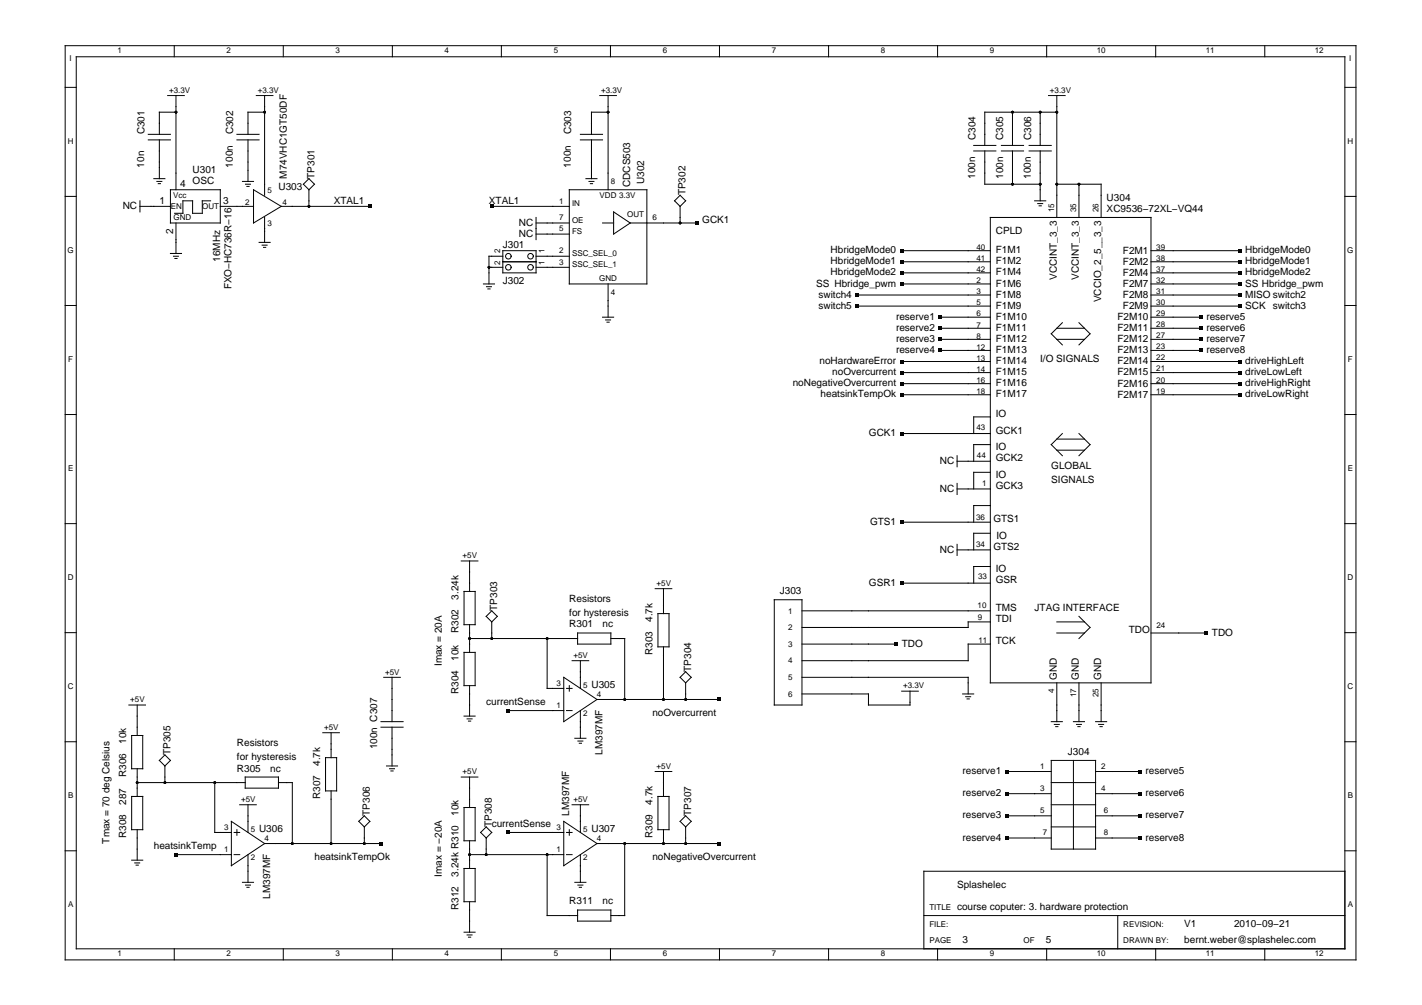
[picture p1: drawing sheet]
<svg xmlns="http://www.w3.org/2000/svg" width="297mm" height="210mm" viewBox="0 0 297 210" stroke-linecap="round" stroke-linejoin="round" font-family="sans-serif">
<g fill="none" stroke="#000" stroke-width=".21">
<path d="M13.6 9.5h269.6v191h-269.6zM13.6 18.2h2.3M15.9 11.9h265v186.3h-265zM35 20h3.5M36.4 9.5v2.4M36.8 20v19.6M53.5 20h3.5M55.3 20v20.8M59.2 9.5v2.4M82 9.5v2.4M104.7 9.5v2.4M125.3 20h3.5"/>
<path d="M127 20v19.6M127.5 9.5v2.4M150.3 9.5v2.4M173.1 9.5v2.4M195.9 9.5v2.4M218.6 9.5v2.4M219 20h3.5M220.8 20v25.4M241.4 9.5v2.4M264.2 9.5v2.4M280.9 18.2h2.3M31 29.2h4.6"/>
<path d="M31 28.1h4.6M32.1 37.3h2.3M32.8 37.9h1M33.1 38.4h.4M33.3 29.2v8.1M35.6 39.6h10.4v7h-10.4zM36.8 23.4h-3.5v4.7M49.5 29.2h4.6M49.5 28.1h4.6M50.6 37.9h2.4M51.3 38.5h1M51.6 38.9h.4"/>
<path d="M51.8 29.2v8.7M53 39.6l5.7 3.5-5.7 3.5zM55.3 23.4h-3.5v4.7M63.4 38.5l1.1-1.2 1.2 1.2-1.2 1.1zM64.5 39.6v3.5M118.9 39.6h16.2v19.7h-16.2zM121.2 29.2h4.7M121.2 28.1h4.7M122.4 37.3h2.3M123 37.9h1.1M123.3 38.4h.5M123.5 29.2v8.1"/>
<path d="M127 23.4h-3.5v4.7M203.4 31.5h4.6M203.4 30.4h4.6M205.7 31.5v7h11.6M209.2 31.5h4.6M209.2 30.4h4.6M211.5 23.4v7M211.5 31.5v7M215 31.5h4.6M215 30.4h4.6M217.3 23.4v7M217.3 31.5v10.4"/>
<path d="M220.8 23.4h-15.1v7M220.8 38.5h9.2v6.9M225.4 38.5v6.9M13.6 41h2.3M29.2 43.1h6.4M29.2 41.9v2.4M35.6 52.9h2.3M36.2 53.5h1.1M36.5 54h.5M36.8 46.6v6.3M44 41.9h-1.7v2.6h-2.1v-2.6h-2v2.6h-1.7M46 43.1h7"/>
<path d="M54.1 50.6h2.3M54.8 51.2h1M55 51.7h.5M55.3 45.4v5.2M58.7 43.1h18.6M101 59.3h2.3M101.6 59.9h1.1M102.1 55.8h2.9M102.7 43.1h16.2M105 53.5h-2.9v5.8M105 52.4h7v4.6h-7zM105 54.7h7"/>
<path d="M112 46.6h6.9M112 53.5h6.9M112 55.8h6.9M112 48.9h6.9M112 45.4v4.6M125.9 46.6h2.3M127 59.3v6.9M128.2 44.3l3.4 2.3-3.4 2.3zM131.6 46.6h13.9M140.9 41.9l1.2-1.1 1.1 1.1-1.1 1.2zM142.1 43.1v3.5M188.4 59.3h18.5"/>
<path d="M188.4 52.4h18.5M188.4 54.7h18.5M188.4 57h18.5M206.9 45.4h33.5v97.2h-33.5zM216.1 41.9h2.3M216.8 42.5h1M217.1 43h.4M240.4 59.3h18.5M240.4 52.4h18.5M240.4 54.7h18.5M240.4 57h18.5M280.9 41h2.3"/>
<path d="M13.6 63.8h2.3M101.9 60.3h.5M125.9 66.2h2.3M126.5 66.8h1M126.8 67.3h.5M179.1 61.6h27.8M179.1 63.9h27.8M188.4 75.5h18.5M188.4 77.8h18.5M196.5 66.2h10.4M196.5 68.6h10.4M196.5 70.9h10.4"/>
<path d="M196.5 73.2h10.4M220.8 68.6h5.7M220.8 70.9h5.7M221.9 67.4l-2.3 2.3 2.3 2.3M225.4 67.4l2.3 2.3-2.3 2.3M240.4 75.5h18.5M240.4 66.2h10.4M240.4 68.6h10.4M240.4 70.9h10.4M240.4 61.6h18.5M240.4 63.9h18.5M240.4 73.2h10.4"/>
<path d="M240.4 77.8h18.5M280.9 63.8h2.3M13.6 86.6h2.3M188.4 90.5h18.5M188.4 80.1h18.5M188.4 82.4h18.5M199.9 96.3h7M199.9 95.2v2.3M206.9 87.1h-3.5v3.4M206.9 92.9h-3.5v3.4M206.9 98.6h-3.5v3.5M220.8 91.7h5.7"/>
<path d="M220.8 94h5.7M221.9 90.5l-2.3 2.4 2.3 2.3M225.4 90.5l2.3 2.4-2.3 2.3M240.4 80.1h18.5M240.4 82.4h18.5M280.9 86.6h2.3M13.6 109.4h2.3M96.4 117.2h3.4M98.1 117.2v6.3M188.4 109.1h18.5M199.9 102.1h7M199.9 114.8h7"/>
<path d="M199.9 101v2.3M199.9 113.7v2.3M206.9 105.6h-3.5v3.5M206.9 111.4h-3.5v3.4M206.9 118.3h-3.5v3.5M280.9 109.4h2.3M13.6 132.1h2.3M96.9 136.3h2.3v6.9h-2.3zM96.9 123.5h2.3v7h-2.3zM98.1 130.5v5.8M98.1 133.4h22.6M102.7 129.9v3.5"/>
<path d="M102.7 127.6l1.2 1.1-1.2 1.2-1.1-1.2zM114.3 133.4v10.4h3.5M119.5 138h3.5M120.7 132.2h6.9v2.3h-6.9zM121.2 138v5.8M127.6 133.4h2.9v12.7M136.9 122.9h3.4M137.4 128.2h2.3v6.9h-2.3zM138.6 122.9v5.3M138.6 135.1v11M161.7 125.3h5.8v22h-5.8zM167.5 134.5h19.7"/>
<path d="M167.5 127.6h39.4M188.4 121.8h18.5M206.9 134.5h-4.7v3.5h-34.7M206.9 129.9h-4.7v1.1h-34.7M220.8 132.2h5.7M220.8 129.9h5.7M225.4 128.7l2.3 2.3-2.3 2.4M240.4 132.2h11.6M280.9 132.1h2.3M13.6 154.9h2.3M26.9 147.3h3.5M27.5 153.6h2.3v7h-2.3z"/>
<path d="M28.7 147.3v6.3M34.4 160v3.5M34.4 157.7l1.2 1.1-1.2 1.2-1.1-1.2zM67.4 153h3.5M68 158.2h2.3v7h-2.3zM69.2 153v5.2M79.6 150.7h4.6M79.6 151.9h4.6M80.2 141.5h3.4M80.7 160h2.3M81.9 141.5v9.2M81.9 151.9v8.1"/>
<path d="M96.9 149.6h2.3M97.6 150.1h1M97.9 150.6h.4M98.1 143.2v6.4M106.2 148.4h11.6M117.8 141.5l6.9 4.6-6.9 4.6zM118.3 143.8h1.2M118.3 148.4h1.2M118.9 143.2v1.2M120.1 154.2h2.3M120.7 154.8h1.1M121 155.2h.5"/>
<path d="M121.2 148.4v5.8M124.7 146.1h25.5M143.2 142.6v3.5M143.2 140.3l1.2 1.2-1.2 1.1-1.1-1.1zM167.5 141.5h34.7v3.4M188.4 144.4h3.4M190.1 144.4v2.9h-8.7v-2.4h-13.9M201.1 144.9h2.3M201.7 145.5h1.1M202 146h.5M219.6 158.8h9.3v18.5h-9.3zM219.6 150.7h2.3"/>
<path d="M220.2 151.3h1.1M220.5 151.8h.5M220.8 142.6v8.1M224.2 158.8v18.5M224.2 150.7h2.3M224.9 151.3h1M225.2 151.8h.4M225.4 142.6v8.1M228.9 150.7h2.3M229.5 151.3h1M229.8 151.8h.4M230 142.6v8.1"/>
<path d="M280.9 154.9h2.3M13.6 177.7h2.3M27.5 166.3h2.3v7h-2.3zM27.5 179.7h2.3M28.7 160.6v5.7M28.7 173.3v6.4M28.7 163.5h22.5M36.8 178.5h11.5M44.9 163.5v10.4h3.4M48.3 171.6l7 4.6-7 4.6zM48.9 173.9h1.2M48.9 178.5h1.2"/>
<path d="M49.5 173.3v1.1M50.1 168.1h3.4M51.2 162.3h7v2.3h-7zM51.8 168.1v5.8M51.8 178.5v5.8M55.3 176.2h24.3M58.2 163.5h2.9v12.7M69.2 165.2v11M76.1 172.7v3.5M76.1 170.4l1.2 1.2-1.2 1.1-1.2-1.1zM81.4 160.6h1M81.7 161h.4"/>
<path d="M96.4 162.3h3.4M96.9 168.7h2.3v6.9h-2.3zM98.1 162.3v6.4M98.1 175.6v5.8M98.1 178.5h19.7M100.4 173.9l1.2-1.2 1.1 1.2-1.1 1.1zM101.6 175v3.5M106.2 173.9h11.6M114.3 178.5v12.7h6.4M117.8 171.6l6.9 4.6-6.9 4.6zM118.3 173.9h1.2M118.3 178.5h1.2"/>
<path d="M118.9 173.3v1.1M119.5 168.1h3.5M121.2 168.1v5.8M121.2 178.5v5.8M124.7 176.2h25.5M130.5 176.2v15h-2.9M136.9 161.1h3.4M137.4 166.3h2.3v7h-2.3zM138.6 161.1v5.2M138.6 173.3v2.9M143.2 172.7v3.5M143.2 170.4l1.2 1.2-1.2 1.1-1.1-1.1z"/>
<path d="M210.3 161.1h9.3M210.3 165.8h9.3M210.3 170.4h9.3M210.3 175h9.3M219.6 168.1h9.3M219.6 163.5h9.3M219.6 172.7h9.3M228.9 161.1h9.2M228.9 165.8h9.2M228.9 170.4h9.2M228.9 175h9.2M280.9 177.7h2.3"/>
<path d="M28.1 180.2h1.1M28.4 180.7h.5M36.4 198.2v2.3M50.6 184.3h2.4M51.3 184.9h1M51.6 185.3h.4M59.2 198.2v2.3M82 198.2v2.3M96.9 181.4h2.3v6.9h-2.3zM96.9 194.7h2.3M97.6 195.3h1M97.9 195.7h.4"/>
<path d="M98.1 188.3v6.4M104.7 198.2v2.3M120.1 184.3h2.3M120.7 190.1h6.9v2.3h-6.9zM120.7 184.9h1.1M121 185.3h.5M127.5 198.2v2.3M150.3 198.2v2.3M173.1 198.2v2.3M193 191.2h87.9M195.9 198.2v2.3M218.6 198.2v2.3"/>
<path d="M233.5 191.2v7M241.4 198.2v2.3M264.2 198.2v2.3M280.9 182h-87.9v16.2"/>
<circle cx="106.2" cy="53.5" r=".58"/>
<circle cx="106.2" cy="55.8" r=".58"/>
<circle cx="110.8" cy="53.5" r=".58"/>
<circle cx="110.8" cy="55.8" r=".58"/>
</g>
<g fill="#000">
<path d="M76.9 42.8h.7v.6h-.7zM102.4 42.8h.7v.6h-.7zM145.2 46.2h.7v.7h-.7zM188 52h.7v.7h-.7zM188 54.3h.7v.7h-.7zM188 59h.7v.7h-.7zM188 56.6h.7v.7h-.7zM258.6 52h.7v.7h-.7zM258.6 54.3h.7v.7h-.7zM258.6 56.6h.7v.7h-.7zM258.6 59h.7v.7h-.7zM178.7 61.3h.7v.7h-.7z"/>
<path d="M178.7 63.6h.7v.7h-.7zM188 75.2h.7v.7h-.7zM188 77.5h.7v.7h-.7zM188 79.8h.7v.7h-.7zM196.1 65.9h.7v.7h-.7zM196.1 68.2h.7v.7h-.7zM196.1 70.5h.7v.7h-.7zM196.1 72.8h.7v.7h-.7zM250.5 65.9h.7v.7h-.7zM250.5 68.2h.7v.7h-.7zM250.5 70.5h.7v.7h-.7zM250.5 72.8h.7v.7h-.7z"/>
<path d="M258.6 79.8h.7v.7h-.7zM258.6 77.5h.7v.7h-.7zM258.6 75.2h.7v.7h-.7zM258.6 63.6h.7v.7h-.7zM258.6 61.3h.7v.7h-.7zM188 90.2h.7v.7h-.7zM188 82.1h.7v.7h-.7zM258.6 82.1h.7v.7h-.7zM188 108.7h.7v.7h-.7zM186.8 134.2h.7v.7h-.7zM188 121.4h.7v.7h-.7zM251.7 131.9h.6v.7h-.6z"/>
<path d="M105.8 148.1h.7v.7h-.7zM149.8 145.7h.7v.7h-.7zM36.4 178.1h.7v.7h-.7zM79.2 175.8h.7v.7h-.7zM105.8 173.5h.7v.7h-.7zM149.8 175.8h.7v.7h-.7zM210 160.8h.7v.7h-.7zM210 165.4h.7v.7h-.7zM210 170h.7v.7h-.7zM210 174.7h.7v.7h-.7zM237.8 160.8h.7v.7h-.7zM237.8 165.4h.7v.7h-.7z"/>
<path d="M237.8 170h.7v.7h-.7zM237.8 174.7h.7v.7h-.7z"/>
<circle cx="36.8" cy="23.4" r=".29"/>
<circle cx="55.3" cy="23.4" r=".29"/>
<circle cx="127" cy="23.4" r=".29"/>
<circle cx="211.5" cy="23.4" r=".29"/>
<circle cx="211.5" cy="38.5" r=".29"/>
<circle cx="217.3" cy="23.4" r=".29"/>
<circle cx="217.3" cy="38.5" r=".29"/>
<circle cx="220.8" cy="23.4" r=".29"/>
<circle cx="220.8" cy="38.5" r=".29"/>
<circle cx="225.4" cy="38.5" r=".29"/>
<circle cx="64.5" cy="43.1" r=".29"/>
<circle cx="102.1" cy="55.8" r=".29"/>
<circle cx="142.1" cy="46.6" r=".29"/>
<circle cx="98.1" cy="133.4" r=".29"/>
<circle cx="102.7" cy="133.4" r=".29"/>
<circle cx="114.3" cy="133.4" r=".29"/>
<circle cx="130.5" cy="146.1" r=".29"/>
<circle cx="138.6" cy="146.1" r=".29"/>
<circle cx="143.2" cy="146.1" r=".29"/>
<circle cx="28.7" cy="163.5" r=".29"/>
<circle cx="34.4" cy="163.5" r=".29"/>
<circle cx="44.9" cy="163.5" r=".29"/>
<circle cx="61.1" cy="176.2" r=".29"/>
<circle cx="69.2" cy="176.2" r=".29"/>
<circle cx="76.1" cy="176.2" r=".29"/>
<circle cx="98.1" cy="178.5" r=".29"/>
<circle cx="101.6" cy="178.5" r=".29"/>
<circle cx="114.3" cy="178.5" r=".29"/>
<circle cx="130.5" cy="176.2" r=".29"/>
<circle cx="138.6" cy="176.2" r=".29"/>
<circle cx="143.2" cy="176.2" r=".29"/>
</g>
<g font-size="2.1">
<text x="30.2" y="28.1" transform="rotate(-90 30.2 28.1)">C301</text>
<text x="48.7" y="28.1" transform="rotate(-90 48.7 28.1)">C302</text>
<text x="119.3" y="28.1" transform="rotate(-90 119.3 28.1)">C303</text>
<text x="203.8" y="29.2" transform="rotate(-90 203.8 29.2)">C304</text>
<text x="209.6" y="29.2" transform="rotate(-90 209.6 29.2)">C305</text>
<text x="215.4" y="29.2" transform="rotate(-90 215.4 29.2)">C306</text>
<text x="30.1" y="35" transform="rotate(-90 30.1 35)">10n</text>
<text x="48.7" y="35" transform="rotate(-90 48.7 35)">100n</text>
<text x="119.3" y="35" transform="rotate(-90 119.3 35)">100n</text>
<text x="37.6" y="39.1">4</text>
<text x="40.2" y="38.5">OSC</text>
<text x="40.2" y="36.2">U301</text>
<text x="58.2" y="39.6">U303</text>
<text x="59.9" y="37.3" transform="rotate(-90 59.9 37.3)">M74VHC1GT50DF</text>
<text x="65.7" y="37.3" transform="rotate(-90 65.7 37.3)">TP301</text>
<text x="131.6" y="39.1" transform="rotate(-90 131.6 39.1)">CDCS503</text>
<text x="134.5" y="38.5" transform="rotate(-90 134.5 38.5)">U302</text>
<text x="143.2" y="40.8" transform="rotate(-90 143.2 40.8)">TP302</text>
<text x="203.7" y="37.3" transform="rotate(-90 203.7 37.3)">100n</text>
<text x="209.5" y="37.3" transform="rotate(-90 209.5 37.3)">100n</text>
<text x="215.3" y="37.3" transform="rotate(-90 215.3 37.3)">100n</text>
<text x="231.2" y="41.9">U304</text>
<text x="25.6" y="43.7">NC</text>
<text x="33.3" y="42.6">1</text>
<text x="46.6" y="42.5">3</text>
<text x="69.7" y="42.5">XTAL1</text>
<text x="102.1" y="42.5">XTAL1</text>
<text x="108.4" y="47.1">NC</text>
<text x="146.7" y="46.6">GCK1</text>
<text x="231.2" y="44.3">XC9536−72XL−VQ44</text>
<text x="36.2" y="48.8" transform="rotate(-90 36.2 48.8)">2</text>
<text x="105" y="51.8">J301</text>
<text x="108.4" y="49.4">NC</text>
<text x="173.5" y="52.9">HbridgeMode0</text>
<text x="208" y="52.9">F1M1</text>
<text x="208" y="48.9">CPLD</text>
<text x="234.6" y="53">F2M1</text>
<text x="260.1" y="52.9">HbridgeMode0</text>
<text x="46" y="54.7" transform="rotate(-90 46 54.7)">16MHz</text>
<text x="105" y="59.3">J302</text>
<text x="170.5" y="59.9">SS Hbridge_pwm</text>
<text x="173.5" y="55.2">HbridgeMode1</text>
<text x="173.5" y="57.5">HbridgeMode2</text>
<text x="208" y="55.2">F1M2</text>
<text x="208" y="57.5">F1M4</text>
<text x="208" y="59.9">F1M6</text>
<text x="220.8" y="58.5" transform="rotate(-90 220.8 58.5)">VCCINT_3_3</text>
<text x="225.4" y="58.5" transform="rotate(-90 225.4 58.5)">VCCINT_3_3</text>
<text x="234.6" y="55.3">F2M2</text>
<text x="234.6" y="57.6">F2M4</text>
<text x="234.6" y="59.9">F2M7</text>
<text x="260.1" y="55.2">HbridgeMode1</text>
<text x="260.1" y="57.5">HbridgeMode2</text>
<text x="260.1" y="59.9">SS Hbridge_pwm</text>
<text x="48.3" y="60.5" transform="rotate(-90 48.3 60.5)">FXO−HC736R−16</text>
<text x="171" y="62.2">switch4</text>
<text x="171" y="64.5">switch5</text>
<text x="208" y="62.2">F1M8</text>
<text x="208" y="64.5">F1M9</text>
<text x="230" y="63.1" transform="rotate(-90 230 63.1)">VCCIO_2_5__3_3</text>
<text x="234.6" y="62.2">F2M8</text>
<text x="234.6" y="64.5">F2M9</text>
<text x="260.1" y="64.5">SCK</text>
<text x="260.1" y="62.2">MISO switch2</text>
<text x="265.9" y="64.5">switch3</text>
<text x="187.2" y="66.8">reserve1</text>
<text x="187.2" y="69.1">reserve2</text>
<text x="187.2" y="71.4">reserve3</text>
<text x="208" y="66.8">F1M10</text>
<text x="208" y="69.1">F1M11</text>
<text x="208" y="71.4">F1M12</text>
<text x="233.4" y="66.9">F2M10</text>
<text x="233.4" y="69.2">F2M11</text>
<text x="233.4" y="71.5">F2M12</text>
<text x="252" y="66.8">reserve5</text>
<text x="252" y="69.1">reserve6</text>
<text x="252" y="71.4">reserve7</text>
<text x="171.2" y="76.1">noHardwareError</text>
<text x="187.2" y="73.7">reserve4</text>
<text x="208" y="73.7">F1M13</text>
<text x="208" y="76.1">F1M14</text>
<text x="217.3" y="75.5">I/O SIGNALS</text>
<text x="233.4" y="73.8">F2M13</text>
<text x="233.4" y="76.1">F2M14</text>
<text x="252" y="73.7">reserve8</text>
<text x="260.1" y="76.1">driveHighLeft</text>
<text x="165.6" y="80.7">noNegativeOvercurrent</text>
<text x="171.4" y="83">heatsinkTempOk</text>
<text x="173.8" y="78.4">noOvercurrent</text>
<text x="208" y="78.4">F1M15</text>
<text x="208" y="80.7">F1M16</text>
<text x="208" y="83">F1M17</text>
<text x="233.4" y="78.4">F2M15</text>
<text x="233.4" y="80.7">F2M16</text>
<text x="233.4" y="83.1">F2M17</text>
<text x="260.1" y="83">driveLowRight</text>
<text x="260.1" y="80.7">driveHighRight</text>
<text x="260.1" y="78.4">driveLowLeft</text>
<text x="208" y="87.1">IO</text>
<text x="181.5" y="91.1">GCK1</text>
<text x="208" y="90.5">GCK1</text>
<text x="208" y="94">IO</text>
<text x="196.3" y="96.9">NC</text>
<text x="208" y="96.3">GCK2</text>
<text x="208" y="99.8">IO</text>
<text x="219.6" y="98">GLOBAL</text>
<text x="219.6" y="101">SIGNALS</text>
<text x="196.3" y="102.7">NC</text>
<text x="208" y="102.1">GCK3</text>
<text x="181.7" y="109.6">GTS1</text>
<text x="207.5" y="109.1">GTS1</text>
<text x="208.1" y="112.5">IO</text>
<text x="196.3" y="115.4">NC</text>
<text x="207.5" y="114.9">GTS2</text>
<text x="208" y="119.5">IO</text>
<text x="95.8" y="125.3" transform="rotate(-90 95.8 125.3)">3.24k</text>
<text x="118.9" y="125.7">Resistors</text>
<text x="162.9" y="124.1">J303</text>
<text x="181.5" y="122.3">GSR1</text>
<text x="208" y="121.8">GSR</text>
<text x="103.9" y="127.6" transform="rotate(-90 103.9 127.6)">TP303</text>
<text x="118.9" y="131">R301</text>
<text x="118.9" y="128.7">for hysteresis</text>
<text x="125.9" y="131">nc</text>
<text x="136.3" y="129.9" transform="rotate(-90 136.3 129.9)">4.7k</text>
<text x="208" y="127.6">TMS</text>
<text x="208" y="129.9">TDI</text>
<text x="216.1" y="127.6">JTAG INTERFACE</text>
<text x="95.8" y="138" transform="rotate(-90 95.8 138)">10k</text>
<text x="95.8" y="132.2" transform="rotate(-90 95.8 132.2)">R302</text>
<text x="136.3" y="136.8" transform="rotate(-90 136.3 136.8)">R303</text>
<text x="188.4" y="135.1">TDO</text>
<text x="208" y="134.5">TCK</text>
<text x="235.8" y="132.2">TDO</text>
<text x="253.2" y="132.8">TDO</text>
<text x="92.3" y="139.2" transform="rotate(-90 92.3 139.2)">Imax = 20A</text>
<text x="123.5" y="143.8">U305</text>
<text x="144.4" y="140.3" transform="rotate(-90 144.4 140.3)">TP304</text>
<text x="220.8" y="142" transform="rotate(-90 220.8 142)">GND</text>
<text x="225.4" y="142" transform="rotate(-90 225.4 142)">GND</text>
<text x="230" y="142" transform="rotate(-90 230 142)">GND</text>
<text x="95.8" y="144.9" transform="rotate(-90 95.8 144.9)">R304</text>
<text x="101.6" y="147.3">currentSense</text>
<text x="136.3" y="149.6">noOvercurrent</text>
<text x="26.3" y="155.4" transform="rotate(-90 26.3 155.4)">10k</text>
<text x="49.5" y="155.8">Resistors</text>
<text x="35.6" y="157.7" transform="rotate(-90 35.6 157.7)">TP305</text>
<text x="49.5" y="161.1">R305</text>
<text x="49.5" y="158.8">for hysteresis</text>
<text x="56.4" y="161.1">nc</text>
<text x="66.8" y="160" transform="rotate(-90 66.8 160)">4.7k</text>
<text x="78.8" y="156.5" transform="rotate(-90 78.8 156.5)">100n C307</text>
<text x="125.9" y="157.7" transform="rotate(-90 125.9 157.7)">LM397MF</text>
<text x="201.1" y="161.7">reserve1</text>
<text x="223.1" y="157.7">J304</text>
<text x="239.3" y="161.7">reserve5</text>
<text x="26.3" y="162.3" transform="rotate(-90 26.3 162.3)">R306</text>
<text x="66.8" y="166.9" transform="rotate(-90 66.8 166.9)">R307</text>
<text x="201.1" y="166.3">reserve2</text>
<text x="239.3" y="166.3">reserve6</text>
<text x="26.3" y="168.1" transform="rotate(-90 26.3 168.1)">287</text>
<text x="54.1" y="173.9">U306</text>
<text x="77.3" y="170.4" transform="rotate(-90 77.3 170.4)">TP306</text>
<text x="95.8" y="170.4" transform="rotate(-90 95.8 170.4)">10k</text>
<text x="102.7" y="172.7" transform="rotate(-90 102.7 172.7)">TP308</text>
<text x="102.7" y="172.7">currentSense</text>
<text x="118.9" y="170.4" transform="rotate(-90 118.9 170.4)">LM397MF</text>
<text x="123.5" y="173.9">U307</text>
<text x="136.3" y="168.1" transform="rotate(-90 136.3 168.1)">4.7k</text>
<text x="144.4" y="170.4" transform="rotate(-90 144.4 170.4)">TP307</text>
<text x="201.1" y="170.9">reserve3</text>
<text x="239.3" y="170.9">reserve7</text>
<text x="22.9" y="176.2" transform="rotate(-90 22.9 176.2)">Tmax = 70 deg Celsius</text>
<text x="26.3" y="175" transform="rotate(-90 26.3 175)">R308</text>
<text x="32.1" y="177.3">heatsinkTemp</text>
<text x="65.7" y="179.7">heatsinkTempOk</text>
<text x="136.3" y="175" transform="rotate(-90 136.3 175)">R309</text>
<text x="136.3" y="179.7">noNegativeOvercurrent</text>
<text x="201.1" y="175.6">reserve4</text>
<text x="239.3" y="175.6">reserve8</text>
<text x="92.3" y="183.1" transform="rotate(-90 92.3 183.1)">Imax = −20A</text>
<text x="95.8" y="183.1" transform="rotate(-90 95.8 183.1)">3.24k R310</text>
<text x="199.9" y="185.4">Splashelec</text>
<text x="56.4" y="187.8" transform="rotate(-90 56.4 187.8)">LM397MF</text>
<text x="95.8" y="190.1" transform="rotate(-90 95.8 190.1)">R312</text>
<text x="118.9" y="188.9">R311</text>
<text x="125.9" y="188.9">nc</text>
<text x="199.9" y="190.1">course coputer: 3. hardware protection</text>
<text x="201.1" y="197">3</text>
<text x="218.4" y="197">5</text>
<text x="247.4" y="193.5">V1</text>
<text x="247.4" y="197">bernt.weber@splashelec.com</text>
<text x="257.8" y="193.5">2010−09−21</text>
</g>
<g font-size="1.7">
<text x="24.5" y="11.1">1</text>
<text x="47.3" y="11.1">2</text>
<text x="70.1" y="11.1">3</text>
<text x="92.9" y="11.1">4</text>
<text x="115.7" y="11.1">5</text>
<text x="138.4" y="11.1">6</text>
<text x="161.2" y="11.1">7</text>
<text x="184" y="11.1">8</text>
<text x="206.8" y="11.1">9</text>
<text x="229.1" y="11.1">10</text>
<text x="251.9" y="11.1">11</text>
<text x="274.7" y="11.1">12</text>
<text x="14.5" y="12.7">I</text>
<text x="281.9" y="12.7">I</text>
<text x="35.3" y="19.4">+3.3V</text>
<text x="53.8" y="19.4">+3.3V</text>
<text x="125.6" y="19.4">+3.3V</text>
<text x="219.3" y="19.4">+3.3V</text>
<text x="14.2" y="30.1">H</text>
<text x="281.5" y="30.1">H</text>
<text x="36.2" y="41.4">Vcc</text>
<text x="55.9" y="40.2">5</text>
<text x="125.3" y="41.4">VDD 3.3V</text>
<text x="127.6" y="38.5">8</text>
<text x="35.7" y="43.7">EN</text>
<text x="36.2" y="46">GND</text>
<text x="42.3" y="43.7">OUT</text>
<text x="51.2" y="42.8">2</text>
<text x="55.9" y="47.2">3</text>
<text x="59" y="42.8">4</text>
<text x="116.8" y="42.5">1</text>
<text x="116.8" y="46">7</text>
<text x="119.5" y="43.1">IN</text>
<text x="119.5" y="46.6">OE</text>
<text x="131" y="45.4">OUT</text>
<text x="136.3" y="46">6</text>
<text x="220.2" y="44.3" transform="rotate(-90 220.2 44.3)">15</text>
<text x="224.8" y="44.3" transform="rotate(-90 224.8 44.3)">35</text>
<text x="229.4" y="44.3" transform="rotate(-90 229.4 44.3)">26</text>
<text x="14.1" y="52.9">G</text>
<text x="104.5" y="52.9" transform="rotate(-90 104.5 52.9)">2</text>
<text x="113.7" y="52.9" transform="rotate(-90 113.7 52.9)">1</text>
<text x="116.8" y="52.9">2</text>
<text x="116.8" y="48.3">5</text>
<text x="119.5" y="53.5">SSC_SEL_0</text>
<text x="119.5" y="48.9">FS</text>
<text x="204" y="52.2">40</text>
<text x="241.5" y="52.1">39</text>
<text x="281.4" y="52.9">G</text>
<text x="104.5" y="55.3" transform="rotate(-90 104.5 55.3)">2</text>
<text x="113.7" y="55.3" transform="rotate(-90 113.7 55.3)">1</text>
<text x="116.8" y="55.3">3</text>
<text x="119.5" y="55.8">SSC_SEL_1</text>
<text x="125.2" y="58.7">GND</text>
<text x="204" y="54.5">41</text>
<text x="204" y="56.8">42</text>
<text x="204" y="59.2">2</text>
<text x="241.5" y="54.4">38</text>
<text x="241.5" y="56.8">37</text>
<text x="241.5" y="59.1">32</text>
<text x="127.6" y="61.6">4</text>
<text x="204" y="61.5">3</text>
<text x="204" y="63.8">5</text>
<text x="241.5" y="61.4">31</text>
<text x="241.5" y="63.7">30</text>
<text x="204" y="66.1">6</text>
<text x="204" y="68.4">7</text>
<text x="204" y="70.7">8</text>
<text x="241.5" y="66">29</text>
<text x="241.5" y="68.3">28</text>
<text x="241.5" y="70.6">27</text>
<text x="14.3" y="75.6">F</text>
<text x="204" y="73">12</text>
<text x="204" y="75.4">13</text>
<text x="204" y="77.7">14</text>
<text x="241.5" y="73">23</text>
<text x="241.5" y="75.3">22</text>
<text x="241.5" y="77.6">21</text>
<text x="281.6" y="75.6">F</text>
<text x="204" y="80">16</text>
<text x="204" y="82.3">18</text>
<text x="241.5" y="79.9">20</text>
<text x="241.5" y="82.2">19</text>
<text x="204" y="89.8">43</text>
<text x="204.1" y="95.6">44</text>
<text x="14.2" y="98.4">E</text>
<text x="205.2" y="101.5">1</text>
<text x="281.5" y="98.4">E</text>
<text x="203.9" y="108.5">36</text>
<text x="96.6" y="116.6">+5V</text>
<text x="203.9" y="114.3">34</text>
<text x="14.2" y="121.2">D</text>
<text x="137.1" y="122.4">+5V</text>
<text x="204.3" y="120.9">33</text>
<text x="281.5" y="121.2">D</text>
<text x="164.6" y="131.6">2</text>
<text x="164.6" y="128.2">1</text>
<text x="204.2" y="127.1">10</text>
<text x="204.2" y="129.5">9</text>
<text x="241.6" y="131.1">24</text>
<text x="119.8" y="137.4">+5V</text>
<text x="164.6" y="135.1">3</text>
<text x="204.4" y="134.2">11</text>
<text x="14.2" y="144">C</text>
<text x="80.4" y="140.9">+5V</text>
<text x="116.3" y="143.2">3</text>
<text x="121.8" y="143.8">5</text>
<text x="164.6" y="138.6">4</text>
<text x="164.6" y="142">5</text>
<text x="188.6" y="143.8">+3.3V</text>
<text x="281.5" y="144">C</text>
<text x="27.2" y="146.7">+5V</text>
<text x="116.3" y="147.8">1</text>
<text x="121.8" y="149.6">2</text>
<text x="124.7" y="145.5">4</text>
<text x="164.6" y="145.5">6</text>
<text x="220.2" y="144.7" transform="rotate(-90 220.2 144.7)">4</text>
<text x="224.8" y="145.6" transform="rotate(-90 224.8 145.6)">17</text>
<text x="229.4" y="145.6" transform="rotate(-90 229.4 145.6)">25</text>
<text x="67.7" y="152.5">+5V</text>
<text x="96.6" y="161.7">+5V</text>
<text x="137.1" y="160.6">+5V</text>
<text x="217.3" y="160.6">1</text>
<text x="230" y="160.6">2</text>
<text x="14.2" y="166.7">B</text>
<text x="50.4" y="167.5">+5V</text>
<text x="119.8" y="167.5">+5V</text>
<text x="217.3" y="165.2">3</text>
<text x="230" y="165.2">4</text>
<text x="281.5" y="166.7">B</text>
<text x="46.8" y="173.3">3</text>
<text x="52.4" y="173.9">5</text>
<text x="116.3" y="173.3">3</text>
<text x="121.8" y="173.9">5</text>
<text x="217.3" y="169.8">5</text>
<text x="230.6" y="169.8">6</text>
<text x="46.8" y="177.9">1</text>
<text x="52.4" y="179.7">2</text>
<text x="55.3" y="175.6">4</text>
<text x="116.3" y="177.9">1</text>
<text x="121.8" y="179.7">2</text>
<text x="124.7" y="175.6">4</text>
<text x="217.9" y="174.4">7</text>
<text x="230.6" y="174.4">8</text>
<text x="14.2" y="189.5">A</text>
<text x="194.1" y="190.1">TITLE</text>
<text x="281.5" y="189.5">A</text>
<text x="194.1" y="193.5">FILE:</text>
<text x="194.1" y="197">PAGE</text>
<text x="213.8" y="197">OF</text>
<text x="234.6" y="193.5">REVISION:</text>
<text x="234.6" y="197">DRAWN BY:</text>
<text x="24.5" y="199.7">1</text>
<text x="47.3" y="199.7">2</text>
<text x="70.1" y="199.7">3</text>
<text x="92.9" y="199.7">4</text>
<text x="115.7" y="199.7">5</text>
<text x="138.4" y="199.7">6</text>
<text x="161.2" y="199.7">7</text>
<text x="184" y="199.7">8</text>
<text x="206.8" y="199.7">9</text>
<text x="229.1" y="199.7">10</text>
<text x="251.9" y="199.7">11</text>
<text x="274.7" y="199.7">12</text>
</g>
</svg>
